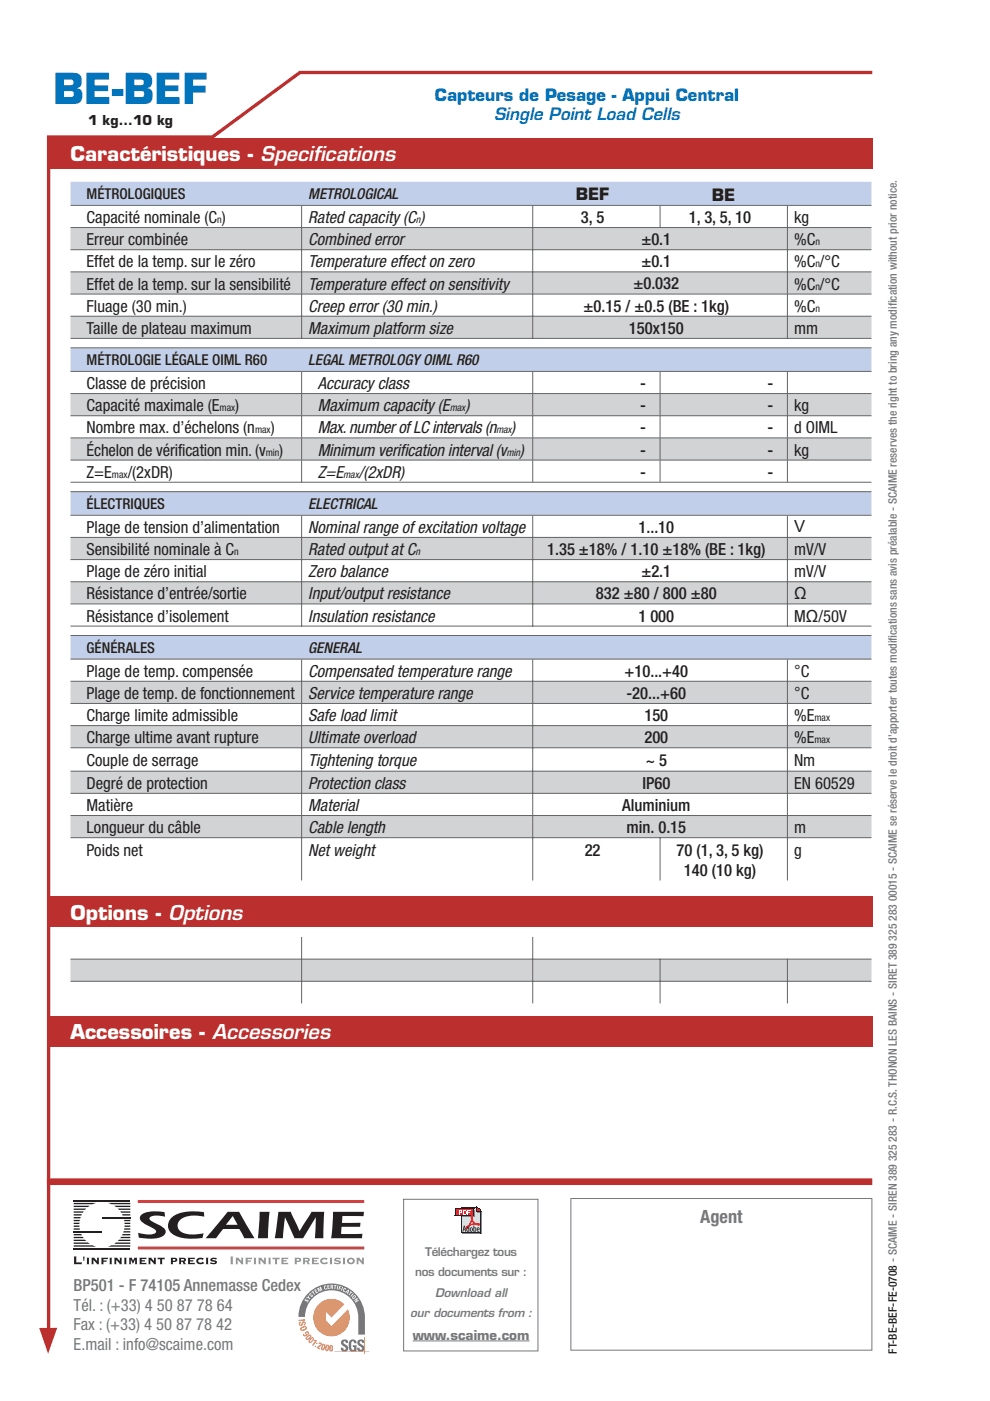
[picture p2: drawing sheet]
<svg xmlns="http://www.w3.org/2000/svg" width="210mm" height="297mm" viewBox="0 0 210 297" stroke-linecap="round" stroke-linejoin="round" font-family="sans-serif">
<path d="M8.3 281.6l3.8-.1-1.9 5.5z" fill="#bb302e"/>
<path d="M185 15.4h-121.4l-18.6 13.7h-34.7v253.3" fill="none" stroke="#bb302e" stroke-width=".71" stroke-linecap="butt"/>
<path d="M29.2 254.7h48M29.2 264.6h48" fill="none" stroke="#ef3e42" stroke-width=".21"/>
<path d="M29.2 254.7h48M29.2 264.6h48" fill="none" stroke="#ef3e42" stroke-width=".62" stroke-linecap="butt"/>
<path d="M15.6 254.6h12" fill="none" stroke="#231f20" stroke-width=".28"/>
<g fill="#231f20">
<path d="M15.6 255h4.8l-.8 .3h-4z"/>
<path d="M22.8 255h4.8v.3h-4z"/>
<path d="M15.6 255.6h3.4l-.4 .3h-3z"/>
<path d="M24.2 255.6h3.4v.3h-3z"/>
<path d="M25 256.2h2.6v.3h-2.4z"/>
<path d="M15.6 256.2h2.7l-.3 .3h-2.4z"/>
<path d="M15.6 256.8h2.2l-.2 .3h-2z"/>
<path d="M25.5 256.8h2.1v.3h-1.9z"/>
<path d="M15.6 257.4h1.8l-.2 .3h-1.6z"/>
<path d="M25.9 257.4h1.7v.3h-1.6z"/>
<path d="M26.1 258h1.5v.3h-1.4z"/>
<path d="M15.6 258h1.5l-.1 .3h-1.4z"/>
<path d="M15.6 258.6h1.3v.3h-1.3z"/>
<path d="M26.3 258.6h1.3v.3h-1.2z"/>
<path d="M15.6 259.2h1.2v.3h-1.2z"/>
<path d="M26.4 259.2h1.2v.3h-1.2z"/>
<path d="M26.4 259.8h1.2v.3h-1.2z"/>
<path d="M15.6 259.8h1.2v.3h-1.2z"/>
<path d="M26.4 260.4h1.2v.3h-1.3z"/>
<path d="M15.6 260.4h1.3v.3h-1.3z"/>
<path d="M26.2 261h1.4v.3h-1.5z"/>
<path d="M15.6 261h1.4l.1 .3h-1.5z"/>
<path d="M15.6 261.6h1.6l.2 .3h-1.8z"/>
<path d="M26 261.6h1.6v.3h-1.7z"/>
<path d="M15.6 262.2h2l.2 .3h-2.2z"/>
<path d="M25.7 262.2h1.9v.3h-2.1z"/>
<path d="M25.2 262.8h2.4v.3h-2.6z"/>
<path d="M15.6 262.8h2.4l.3 .3h-2.7z"/>
<path d="M24.2 263.7l.4-.3h3v.3z"/>
<path d="M15.6 263.4h3l.4 .3h-3.4z"/>
<path d="M22.8 264.3l.8-.3h4v.3z"/>
<path d="M15.6 264h4l.8 .3h-4.8z"/>
</g>
<path d="M15.6 264.8h12" fill="none" stroke="#231f20" stroke-width=".28"/>
<g fill="#231f20">
<path d="M30 257.5a6.6 6.6 0 0 1 4.4-.6l.5 .1 .1 1a4.4 4.4 0 0 0-3.3 .1v.3a2.86 2.86 0 0 0 1.7 1.2 2.09 2.09 0 0 1 1.7 1.8 2.18 2.18 0 0 1-2.2 1.2h-1.5l-2-.2-.1-1a5.1 5.1 0 0 0 3.7 0l.1-.3a2.88 2.88 0 0 0-1.7-1.2 2.5 2.5 0 0 1-1.8-1.6z"/>
<path d="M36.3 258.2a7.9 7.9 0 0 1 6-1.3l.9 .1 .1 1a7.2 7.2 0 0 0-4.9 .5 1.71 1.71 0 0 0-.7 1.9 1.71 1.71 0 0 0 1.7 1.2l1.4 .1 2.4-.2-.3 1a12.2 12.2 0 0 1-5.8-.5 2.24 2.24 0 0 1-.8-3.8z"/>
<path d="M55 256.9h2.1l-.3 5.6h-2.1z"/>
<path d="M59 256.9h2.7l1.8 4.1 2.5-4.1h2.7l-.1 5.6h-1.8l.2-4.4-2.7 4.4h-1.9l-2-4.4-.4 4.4h-1.7z"/>
<path d="M70.6 256.9h6.6l-.1 1-4.5-.1-.1 1.5 3.9-.1-.1 .9h-3.9l-.1 1.5h4.5v.9h-6.6z"/>
<path d="M48.3 256.9h2.4l3.3 5.6h-2.2l-1.1-1.9h-3.4l-1.5 1.9h-2.2zM49.4 257.8l-1.5 1.9h2.5z"/>
</g>
<path d="M21.6 258.2h6M15.6 261.2h6" fill="none" stroke="#231f20" stroke-width=".28"/>
<g fill="#231f20">
<path d="M15.6 266.4h.7l-.1 1.3 1.1-.1v.5l-1.7-.1z"/>
<path d="M17.6 266.5h.3l-.1 .9z"/>
<path d="M18.3 266.7h.7v1.3h-.7z"/>
<path d="M19.3 266.7h.8l-.1 .1 .6 .6-.1-.7h.5v1.3h-.5v-.1l-.7-.8 .1 .9h-.5z"/>
<path d="M21.4 266.7l1.5-.1v.4h-1v.2h.7v.4l-.7-.1 .1 .5h-.6z"/>
<path d="M23.2 266.7h.6v1.3h-.6z"/>
<path d="M24.2 266.7h.7v.1l.5 .6-.1-.7h.6v1.3h-.6v-.1l-.7-.8 .1 .9h-.5z"/>
<path d="M26.3 266.7h.6v1.3h-.6z"/>
<path d="M27.3 266.7h.7l.2 .6 .2-.6h.7v1.3h-.5l.1-.9-.5 .9-.5-.9 .1 .9h-.5z"/>
<path d="M29.5 266.7l1.5-.1v.4l-1-.1v.3l.7-.1v.4h-.7v.3l1-.1v.4l-1.5-.1z"/>
<path d="M31.4 266.7h.8l-.1 .1 .6 .6-.1-.7h.5v1.3h-.6l.1-.1-.7-.8 .1 .9h-.6z"/>
<path d="M33.4 266.6h1.5v.5l-.5-.1v1h-.5l.1-1-.6 .1z"/>
<path d="M39.8 266.7l1.5-.1v.4l-1-.1v.3l.7-.1v.4h-.7v.3l1-.1v.4l-1.5-.1z"/>
<path d="M41.9 266.8l.6-.2 .7 .1-.2 .5a.49 .49 0 0 0-.6-.2 .49 .49 0 0 0-.3 .6 .53 .53 0 0 0 .9-.1l.3 .4a1.58 1.58 0 0 1-1.6-.2l-.1-.3z"/>
<path d="M43.6 266.7h.6v1.3h-.6z"/>
<path d="M44.7 266.8l.6-.2 .7 .1-.2 .4-.6-.2-.2 .2 .1 .1a.7 .7 0 0 1 .9 .6l-.4 .2h-1l.1-.4a.64 .64 0 0 0 .9 0l-.9-.3-.1-.2z"/>
<path d="M36.7 266.9l.4 .1v.3h-.4zM36.2 266.7v1.3h.5v-.4a.67 .67 0 0 0 .9-.5l-.3-.4z"/>
<path d="M38.4 266.9l.6 .2-.2 .2h-.4zM37.9 266.7v1.3h.6l-.1-.5h.3l.1 .5h.7l-.4-.5a.43 .43 0 0 0 .3-.3 .43 .43 0 0 0-.2-.5z"/>
</g>
<g fill="#939598">
<path d="M48.8 266.4h.7v1.6h-.7z"/>
<path d="M49.9 266.7h.8l-.1 .1 .6 .6-.1-.7h.5v1.3h-.6l.1-.1-.7-.8 .1 .9h-.6z"/>
<path d="M52 266.7l1.4-.1v.4h-.9v.2h.7v.4l-.7-.1 .1 .5h-.6z"/>
<path d="M53.7 266.7h.7v1.3h-.7z"/>
<path d="M54.8 266.7h.7l-.1 .1 .6 .6-.1-.7h.6v1.3h-.6v-.1l-.7-.8 .1 .9h-.5z"/>
<path d="M56.9 266.7h.6v1.3h-.6z"/>
<path d="M57.8 266.6h1.5v.5l-.6-.1 .1 1h-.5v-1l-.5 .1z"/>
<path d="M59.6 266.7l1.5-.1v.4l-1-.1v.3l.7-.1v.4h-.7v.3l1-.1v.4l-1.5-.1z"/>
<path d="M66.1 266.7l1.5-.1v.4l-1-.1v.3l.6-.1v.4h-.6v.3l1-.1v.4l-1.5-.1z"/>
<path d="M68.2 266.8l.6-.2 .7 .1-.3 .5a.49 .49 0 0 0-.5-.2 .49 .49 0 0 0-.3 .6 .53 .53 0 0 0 .9-.1l.2 .4a1.58 1.58 0 0 1-1.5-.2l-.1-.3z"/>
<path d="M69.9 266.7h.6v1.3h-.6z"/>
<path d="M71 266.8l.5-.2 .8 .1-.2 .4-.6-.2-.2 .2 .1 .1a.7 .7 0 0 1 .8 .6l-.3 .2h-1.1l.1-.4a.64 .64 0 0 0 1 0l-.9-.3-.1-.2z"/>
<path d="M72.6 266.7h.6v1.3h-.6z"/>
<path d="M75.5 266.7h.8l-.1 .1 .6 .6-.1-.7h.5v1.3h-.5v-.1l-.7-.8 .1 .9h-.6z"/>
<path d="M62.9 266.9l.5 .1v.3h-.5zM62.5 266.7v1.3h.5l-.1-.4a.67 .67 0 0 0 1-.5l-.3-.4z"/>
<path d="M64.6 266.9l.7 .2-.2 .2h-.5zM64.2 266.7v1.3h.5l-.1-.5h.3l.2 .5h.6l-.4-.5a.43 .43 0 0 0 .4-.3 .43 .43 0 0 0-.2-.5z"/>
<path d="M74 267.4a.4 .4 0 0 1 .8 0 .4 .4 0 0 1-.8 0zM73.8 266.8a.74 .74 0 0 0 .1 1 .74 .74 0 0 0 1 0 .74 .74 0 0 0 .1-1 1.02 1.02 0 0 0-1.2 0z"/>
</g>
<g fill="#77787b">
<path d="M72.5 284.2a.77 .77 0 0 1 .8-.2 .77 .77 0 0 1 .5 .7h-.5l-.2-.3-.3 .1a.67 .67 0 0 0 .7 .7 .73 .73 0 0 1 .3 .7 .73 .73 0 0 1-.4 .6h-.7a.65 .65 0 0 1-.4-.8h.5l.1 .4 .2 .1 .2-.1a.7 .7 0 0 0-.6-.8 .75 .75 0 0 1-.2-1.1z"/>
<path d="M74.1 284.3a.81 .81 0 0 1 1-.3 .81 .81 0 0 1 .5 .8h-.5l-.1-.4h-.2a1.5 1.5 0 0 0-.2 1.8l.5-.1v-.5h-.3v-.4h.8v1.3h-1.1a1.74 1.74 0 0 1-.4-2.2z"/>
<path d="M75.9 284.2a.78 .78 0 0 1 .9-.2 .78 .78 0 0 1 .5 .7h-.5l-.3-.3-.2 .1a.6 .6 0 0 0 .6 .7 .73 .73 0 0 1 .4 .6 .73 .73 0 0 1-.5 .7h-.7a.65 .65 0 0 1-.4-.8h.5l.1 .4 .2 .1 .2-.1a.7 .7 0 0 0-.6-.8 .75 .75 0 0 1-.2-1.1z"/>
</g>
<path d="M70.9 286.5l7.4 .1z" fill="#f79239"/>
<path d="M77.3 283.5v3.6" fill="none" stroke="#f79239" stroke-width=".21"/>
<g fill="#f79239">
<path d="M67.5 276.6a3.8 3.8 0 0 1 5.5-.1l-2.7 2.8-1.2-1.2v1.9l1.2 1.2 3.5-3.6a3.9 3.9 0 0 1-1.4 5.1 3.9 3.9 0 0 1-5.2-.9 3.9 3.9 0 0 1 .3-5.2z"/>
<path d="M63.3 279.8l1.4-.1v.3l-1.4 .1z"/>
<path d="M63.5 280.3h.2l-.1 .6 .3-.2a.51 .51 0 0 1 .2-.4 .51 .51 0 0 1 .6 0l.1 .5-.1 .1-.2 .1v-.5l-.2 .1a.49 .49 0 0 1-.3 .5 .49 .49 0 0 1-.6-.1v-.5z"/>
<path d="M66.7 284.1l.5 .1-.8 1.2-.2-.2 .6-.9h-.3z"/>
<path d="M67.6 284.7a.39 .39 0 0 1 .5 0 .39 .39 0 0 1 .1 .4l-.8 .6 .5 .2-.1 .2-.7-.3 .9-.8-.1-.1-.1 .1-.3-.1z"/>
<path d="M63.9 281.7l.7-.3 .2 .1-.1 .2-.5 .2h-.2zM63.8 281.5a.51 .51 0 0 0 0 .6 .51 .51 0 0 0 .7 0 .52 .52 0 0 0 .5-.7 .52 .52 0 0 0-.8-.2z"/>
<path d="M65 282.7l.3-.2-.2 .3zM64.3 282.8a.45 .45 0 0 0 .3 .6 .45 .45 0 0 0 .5-.2 .48 .48 0 0 0 .4-.4 .48 .48 0 0 0-.2-.5l-.5 .2-.1 .3 .2 .2-.2 .1h-.2l-.1-.4z"/>
<path d="M65.1 283.6l.7-.4-.7 .7zM65 283.4l-.2 .2a.38 .38 0 0 0 .4 .5l.7-.5a.37 .37 0 0 0 0-.5 .37 .37 0 0 0-.5-.1z"/>
<path d="M66.1 283.8l.3 .1-.7 .6zM65.9 283.6l-.2 .3a.51 .51 0 0 0-.2 .8 .82 .82 0 0 0 1-1.1l-.2-.1z"/>
<path d="M67.2 284.7l.2 .1-.2 .2-.2-.1zM66.8 285.3l.2 .1-.1 .2-.2-.1z"/>
<path d="M68.6 285.1l.1 .2-.3 .8zM68.4 285l-.3 1a.37 .37 0 0 0 .6 .2l.3-1-.3-.3z"/>
<path d="M69.3 285.3l.2 .2-.2 .8zM69.1 285.2l-.1 1a.37 .37 0 0 0 .6 .1l.1-1-.2-.2z"/>
<path d="M70.1 285.4l.2 .1-.1 .9zM69.9 285.3v1.1a.37 .37 0 0 0 .6 0v-1.1l-.3-.1z"/>
</g>
<path d="M65 274.5a7.1 7.1 0 0 1 7.9-1.9 7.1 7.1 0 0 1 4.5 6.7v3.7h-1.4a10.8 10.8 0 0 0-.7-6.3 5.6 5.6 0 0 0-6.3-3 5.6 5.6 0 0 0-4.3 5.5h-1.4a7.1 7.1 0 0 1 1.7-4.7z" fill-rule="evenodd" fill="#77787b"/>
<g fill="#fff">
<path d="M64.8 275.4h.2l-.2 .3 .3-.1 .3 .1-.2 .4h-.2l.3-.2-.1-.1h-.6z"/>
<path d="M65.3 274.6l.5 .8-.1 .1-.8-.4 .1-.1 .4 .1-.2-.3z"/>
<path d="M65.7 274.3h.3l-.3 .2 .6 .1-.1 .3h-.3l.3-.1v-.1l-.6-.1z"/>
<path d="M66 274l.5-.4v.1l-.1 .2 .4 .5-.1 .1-.5-.5-.1 .1z"/>
<path d="M66.6 273.5l.4-.2 .1 .1-.3 .1 .2 .2 .2-.1v.1l-.2 .1 .1 .2 .3-.1 .1 .1-.4 .2z"/>
<path d="M67.3 273.1l.2-.1 .4 .5-.1-.6 .2-.1 .3 .8-.1 .1-.3-.6 .1 .6-.1 .1-.4-.6 .2 .7h-.1z"/>
<path d="M68.7 272.7l.4-.1 .1 .2h-.3v.4l.4-.1-.2 .3a.5 .5 0 0 1-.4-.7z"/>
<path d="M69.4 272.5l.4-.1 .1 .2h-.3v.2h.3v.1h-.3v.3l.3-.1v.2h-.4z"/>
<path d="M70.8 272.4l.6 .1v.1h-.2l-.1 .7h-.2l.1-.7h-.2z"/>
<path d="M71.6 272.5l.1 .1-.1 .8h-.2z"/>
<path d="M72 272.6l.4 .1v.2l-.3-.1v.2l.2 .1v.1l-.3-.1-.1 .4h-.2z"/>
<path d="M72.6 272.8l.1 .1-.3 .8-.1-.1z"/>
<path d="M72.9 273.2l.3-.1 .2 .2-.1 .1-.2-.2-.2 .5h.3l-.3 .2a.47 .47 0 0 1 0-.7z"/>
<path d="M74.3 273.7l.4 .4-.1 .1-.1-.1-.5 .5-.1-.1 .4-.5-.1-.2z"/>
<path d="M74.9 274.2l.1 .1-.6 .7-.1-.2z"/>
<path d="M75 275.7l.7-.5 .2 .2-.4 .5 .5-.3 .1 .1-.7 .5-.1-.2 .3-.6-.5 .4z"/>
<path d="M70.3 272.5l.1 .1-.1 .2zM70.1 272.4v.9h.2v-.4l.1 .1 .1 .3h.1l-.1-.4 .1-.4z"/>
<path d="M73.2 274l.6-.6 .2 .1-.2 .9-.2-.1 .1-.2zM73.8 273.6l-.2 .3 .1 .1z"/>
<path d="M75 274.9l.3-.1-.2 .3-.3 .1zM74.6 275a.4 .4 0 0 0 .8 0 .4 .4 0 0 0-.8 0z"/>
</g>
<path d="M85.4 254.3h28.7v32.1h-28.5v-32.1M121 254.1h63.9v32.2h-63.9zM87.5 284.3h24.8" fill="none" stroke="#77787b" stroke-width=".21"/>
<path d="M97.8 255.9h3.2v.9h1v4.6h-4.2z" fill-rule="evenodd" fill="#dbdde1"/>
<path d="M96.5 256.3h4v1.4h-4z" fill="#eb2d2e"/>
<g fill="#fff">
<path d="M97.3 256.6h.2v.9h-.2z"/>
<path d="M97.5 256.6h.4v.2h-.4z"/>
<path d="M98.2 256.6h.2v.9h-.2z"/>
<path d="M98.4 257.3h.4v.2h-.4z"/>
<path d="M98.8 256.8h.1v.5h-.1z"/>
<path d="M98.4 256.6h.4v.2h-.4z"/>
<path d="M99.1 256.6h.2v.5h-.2z"/>
<path d="M99.3 256.9h.4v.2h-.4z"/>
<path d="M99.1 257.1h.2v.4h-.2z"/>
<path d="M99.3 256.6h.6v.2h-.6z"/>
<path d="M97.9 256.8h.1v.1h-.1z"/>
<path d="M97.5 256.9h.4v.2h-.4z"/>
</g>
<path d="M101.1 256.9h.8v.2h-.8z" fill="#82898e"/>
<path d="M97.9 257.9h2.9M102.1 256.9v4.6M98 261.6h4.2" fill="none" stroke="#82898e" stroke-width=".21"/>
<path d="M100.6 256.6h.2v1.3h-.2z" fill="#82898e"/>
<g fill="#eb2d2e">
<path d="M101.1 256h.2v.8h-.2z"/>
<path d="M101.3 256.2h.2v.6h-.2z"/>
<path d="M101.5 256.4h.2v.4h-.2z"/>
<path d="M101.7 256.6h.2v.2h-.2z"/>
</g>
<path d="M97.7 255.9h.2v.3h-.2z" fill="#231f20"/>
<path d="M97.9 255.9h3.2" fill="none" stroke="#231f20" stroke-width=".21"/>
<g fill="#231f20">
<path d="M101 255.9h.1v1h-.1z"/>
<path d="M101.1 256.8h.9v.1h-.9z"/>
</g>
<path d="M97.8 257.7v3.6M102 256.9v4.6M97.7 261.4h4.2" fill="none" stroke="#231f20" stroke-width=".21"/>
<path d="M96.4 257.7h1.3v.2h-1.3z" fill="#231f20"/>
<path d="M97.9 257.8h2.7" fill="none" stroke="#231f20" stroke-width=".21"/>
<g fill="#231f20">
<path d="M96.4 257.5h.2v.2h-.2z"/>
<path d="M100.4 257.5h.2v.2h-.2z"/>
<path d="M96.4 257.3h.2v.2h-.2z"/>
<path d="M100.4 257.3h.2v.2h-.2z"/>
<path d="M96.4 257.1h.2v.2h-.2z"/>
<path d="M100.4 257.1h.2v.2h-.2z"/>
<path d="M96.4 256.9h.2v.2h-.2z"/>
<path d="M100.4 256.9h.2v.2h-.2z"/>
<path d="M96.4 256.8h.2v.1h-.2z"/>
<path d="M100.4 256.8h.2v.1h-.2z"/>
<path d="M96.4 256.6h.2v.2h-.2z"/>
<path d="M100.4 256.6h.2v.2h-.2z"/>
<path d="M96.4 256.4h.2v.2h-.2z"/>
<path d="M100.4 256.4h.2v.2h-.2z"/>
</g>
<path d="M96.4 256.3h4.2" fill="none" stroke="#231f20" stroke-width=".21"/>
<g fill="#231f20">
<path d="M101.9 256.6h.1v.2h-.1z"/>
<path d="M101.7 256.4h.2v.2h-.2z"/>
<path d="M101.5 256.2h.2v.2h-.2z"/>
<path d="M101.3 256h.2v.2h-.2z"/>
<path d="M101.1 255.9h.2v.1h-.2z"/>
</g>
<path d="M98.9 260.1l.4-.2-.5 .6z" fill-rule="evenodd" fill="#ed1b2d"/>
<path d="M98.9 260.1l.4-.2-.5 .6z" fill="none" stroke="#ed1b2d" stroke-width=".21"/>
<path d="M99.5 259.8a3.4 3.4 0 0 1 2.1-.3v.1a2.51 2.51 0 0 0-2.1 .2z" fill-rule="evenodd" fill="#ed1b2d"/>
<path d="M99.5 259.8a3.4 3.4 0 0 1 2.1-.3v.1a2.51 2.51 0 0 0-2.1 .2z" fill="none" stroke="#ed1b2d" stroke-width=".21"/>
<path d="M100 257.6h.1v.2l-.1-.2a1.67 1.67 0 0 0 1.6 2.1 1.61 1.61 0 0 1-1.6-2.1z" fill-rule="evenodd" fill="#ed1b2d"/>
<path d="M100 257.6h.1v.2l-.1-.2a1.67 1.67 0 0 0 1.6 2.1 1.61 1.61 0 0 1-1.6-2.1z" fill="none" stroke="#ed1b2d" stroke-width=".21"/>
<path d="M100.1 257.9a3.3 3.3 0 0 1-1.3 2.6 4 4 0 0 0 1.3-2.6z" fill-rule="evenodd" fill="#ed1b2d"/>
<path d="M100.1 257.9a3.3 3.3 0 0 1-1.3 2.6 4 4 0 0 0 1.3-2.6z" fill="none" stroke="#ed1b2d" stroke-width=".21"/>
<g fill="#231f20">
<path d="M98.3 259.9h.2l.3 1.3h-.2v-.4h-.3l-.1 .4h-.2zM98.4 260.1l-.1 .6h.2z" fill-rule="evenodd"/>
<path d="M99.3 259.8h.2v1.4l-.2-.1a.45 .45 0 0 1-.4-.4 .45 .45 0 0 1 .4-.5zM99.1 260.5l.1 .5 .1-.5-.1-.1z" fill-rule="evenodd"/>
<path d="M99.8 260.3h.3a.52 .52 0 0 1-.2 .9 .52 .52 0 0 1-.1-.9zM99.8 260.4v.6a.28 .28 0 0 0 .3-.3 .28 .28 0 0 0-.3-.3z" fill-rule="evenodd"/>
<path d="M100.4 259.8h.1v.5l.1-.1a.45 .45 0 0 1 .4 .5 .45 .45 0 0 1-.4 .4l-.2 .1zM100.6 260.4l.1 .6 .1-.3v-.2z" fill-rule="evenodd"/>
<path d="M101.2 260.3l.2-.1 .3 .2v.3h-.5l.2 .3h.2v.1l-.2 .1a.5 .5 0 0 1-.4-.4 .5 .5 0 0 1 .2-.5zM101.3 260.4l-.1 .2h.3v-.2z" fill-rule="evenodd"/>
</g>
<path d="M10 250.5h175" fill="none" stroke="#bb302e" stroke-width="1.4" stroke-linecap="butt"/>
<g fill="#bb302e">
<path d="M10 215.4h175v6.5h-175z"/>
<path d="M10 29.3h175v6.5h-175z"/>
<path d="M10 190h175v6.5h-175z"/>
</g>
<path d="M15 38.5h49v5h-49zM64 38.5h49v5h-49zM113 38.5h27v5h-27zM140 38.5h27v5h-27zM167 38.5h17.8v5h-17.8zM15 73.7h49v5h-49zM64 73.7h49v5h-49zM113 73.7h27v5h-27zM140 73.7h27v5h-27zM167 73.7h17.8v5h-17.8zM15 104.2h49v5h-49zM64 104.2h49v5h-49zM113 104.2h27v5h-27zM140 104.2h27v5h-27zM167 104.2h17.8v5h-17.8zM15 134.7h49v5h-49zM64 134.7h49v5h-49zM113 134.7h27v5h-27zM140 134.7h27v5h-27zM167 134.7h17.8v5h-17.8z" fill="#c1cfeb"/>
<path d="M15 48.2h49v4.7h-49zM64 48.2h49v4.7h-49zM113 48.2h54v4.7h-54zM167 48.2h17.8v4.7h-17.8zM15 57.6h49v4.7h-49zM64 57.6h49v4.7h-49zM113 57.6h54v4.7h-54zM167 57.6h17.8v4.7h-17.8zM15 67h49v4.7h-49zM64 67h49v4.7h-49zM113 67h54v4.7h-54zM167 67h17.8v4.7h-17.8zM15 83.4h49v4.7h-49zM64 83.4h49v4.7h-49zM113 83.4h27v4.7h-27zM140 83.4h27v4.7h-27zM167 83.4h17.8v4.7h-17.8zM15 92.8h49v4.7h-49zM64 92.8h49v4.7h-49zM113 92.8h27v4.7h-27zM140 92.8h27v4.7h-27zM167 92.8h17.8v4.7h-17.8zM15 113.9h49v4.7h-49zM64 113.9h49v4.7h-49zM113 113.9h54v4.7h-54zM167 113.9h17.8v4.7h-17.8zM15 123.3h49v4.7h-49zM64 123.3h49v4.7h-49zM113 123.3h54v4.7h-54zM167 123.3h17.8v4.7h-17.8zM15 144.4h49v4.7h-49zM64 144.4h49v4.7h-49zM113 144.4h54v4.7h-54zM167 144.4h17.8v4.7h-17.8zM15 153.8h49v4.7h-49zM64 153.8h49v4.7h-49zM113 153.8h54v4.7h-54zM167 153.8h17.8v4.7h-17.8zM15 163.5h49v4.7h-49zM64 163.5h49v4.7h-49zM113 163.5h54v4.7h-54zM167 163.5h17.8v4.7h-17.8zM15 172.9h49v4.7h-49zM64 172.9h49v4.7h-49zM113 172.9h54v4.7h-54zM167 172.9h17.8v4.7h-17.8z" fill="#d1d3d4"/>
<path d="M15 71.7h49v2h-49zM64 71.7h49v2h-49zM113 71.7h27v2h-27zM140 71.7h27v2h-27zM167 71.7h17.8v2h-17.8zM15 132.7h49v2h-49zM64 132.7h49v2h-49zM113 132.7h27v2h-27zM140 132.7h27v2h-27zM167 132.7h17.8v2h-17.8zM15 177.6h49v9.1h-49zM64 177.6h49v9.1h-49zM113 177.6h27v9.1h-27zM140 177.6h27v9.1h-27zM167 177.6h17.8v9.1h-17.8z" fill="#fff"/>
<g fill="none" stroke="#636466" stroke-width=".21">
<path d="M15 43.5h169.8M15 48.2h169.8M15 52.9h169.8M15 57.6h169.8M64 43.6v4.6M64 48.3v4.6M64 53v4.6M64 57.7v4.6M113 43.6v4.6M113 48.3v4.6M113 53v4.6M113 57.7v4.6"/>
<path d="M140 43.6v4.7M167 43.6v4.6M167 48.3v4.6M167 53v4.6M167 57.7v4.6M15 62.3h169.8M15 67h169.8M15 71.7h169.8M15 73.7h169.8M15 78.7h169.8M64 62.4v4.6M64 67.1v4.7"/>
<path d="M64 78.8v4.6M113 62.4v4.6M113 67.1v4.7M113 78.8v4.6M140 78.8v4.6M167 62.4v4.6M167 67.1v4.7M167 78.8v4.6M15 83.4h169.8M15 88.1h169.8M15 92.8h169.8M15 97.5h169.8"/>
<path d="M64 83.5v4.6M64 88.2v4.6M64 92.9v4.6M64 97.6v4.7M113 83.5v4.6M113 88.2v4.6M113 92.9v4.6M113 97.6v4.6M140 83.5v4.6M140 88.2v4.6M140 92.9v4.6M140 97.6v4.6"/>
<path d="M167 83.5v4.6M167 88.2v4.6M167 92.9v4.6M167 97.6v4.6M15 102.2h169.8M15 104.2h169.8M15 113.9h169.8M15 118.6h169.8M15 109.2h169.8M64 109.3v4.6M64 114v4.6M64 118.7v4.6"/>
<path d="M113 109.3v4.6M113 114v4.6M113 118.7v4.6M167 109.3v4.6M167 114v4.6M167 118.7v4.6M15 123.3h169.8M15 128h169.8M15 132.7h169.8M15 134.7h169.8M15 139.7h169.8M64 123.4v4.6"/>
<path d="M64 128.1v4.7M64 139.8v4.6M113 123.4v4.6M113 128.1v4.7M113 139.8v4.6M167 123.4v4.6M167 128.1v4.7M167 139.8v4.6M15 144.4h169.8M15 149.1h169.8M15 153.8h169.8M15 158.5h169.8"/>
<path d="M64 144.5v4.6M64 149.2v4.6M64 153.9v4.6M64 158.6v4.9M113 144.5v4.6M113 149.2v4.6M113 153.9v4.6M113 158.6v4.9M167 144.5v4.6M167 149.2v4.6M167 153.9v4.6M167 158.6v4.9"/>
<path d="M15 177.6h169.8M15 163.5h169.8M15 168.2h169.8M15 172.9h169.8M64 163.6v4.6M64 168.3v4.6M64 173v4.6M64 177.7v9M113 163.6v4.6M113 168.3v4.6M113 173v4.6M113 177.7v9"/>
<path d="M140 177.6v9.1M167 163.6v4.6M167 168.3v4.6M167 173v4.6M167 177.7v9"/>
</g>
<path d="M15 203.4h49v4.7h-49zM64 203.4h49v4.7h-49zM113 203.4h27v4.7h-27zM140 203.4h27v4.7h-27zM167 203.4h17.8v4.7h-17.8z" fill="#d1d3d4"/>
<path d="M64 198.7v4.6M113 198.7v4.6M15 203.4h169.8M15 208.1h169.8M64 203.4v4.6M64 208.1v4.7M113 203.4v4.6M113 208.1v4.7M140 203.3v4.7M140 208.1v4.7M167 203.3v4.7M167 208.1v4.7" fill="none" stroke="#636466" stroke-width=".21"/>
<text font-size="8.8" fill="#0074bc" x="11.3" y="22.1">BE-BEF</text>
<g font-size="4.2" fill="#fff">
<text x="15" y="34.2">Caractéristiques - Specifcations</text>
<text x="66.4" y="34.2">i</text>
<text x="15" y="195">Options - Options</text>
<text x="15" y="220.3">Accessoires - Accessories</text>
</g>
<text font-size="3.9" fill="#77787b" x="148.5" y="259.2">Agent</text>
<g font-size="3.5" fill="#0074bc">
<text x="92.2" y="21.3">Capteurs de Pesage - Appui Central</text>
<text x="104.8" y="25.5">Single Point Load Cells</text>
</g>
<g font-size="3.5" fill="#231f20">
<text x="18.4" y="47.3">Capacité nominale (C )</text>
<text x="65.4" y="47.3">Rated capacity (C )</text>
<text x="122.1" y="42.5">BEF</text>
<text x="123.2" y="47.3">3, 5</text>
<text x="146.1" y="47.3">1, 3, 5, 10</text>
<text x="151" y="42.7">BE</text>
<text x="168.4" y="47.3">kg</text>
<text x="18.4" y="52">Erreur combinée</text>
<text x="65.4" y="52">Combined error</text>
<text x="136" y="52">±0.1</text>
<text x="168.4" y="52">%C</text>
<text x="18.4" y="56.7">Effet de la temp. sur le zéro</text>
<text x="65.4" y="56.7">Temperature effect on zero</text>
<text x="136" y="56.7">±0.1</text>
<text x="168.4" y="56.7">%C /°C</text>
<text x="18.4" y="61.4">Effet de la temp. sur la sensibilité</text>
<text x="65.4" y="61.4">Temperature effect on sensitivity</text>
<text x="134.3" y="61.4">±0.032</text>
<text x="168.4" y="61.4">%C /°C</text>
<text x="18.4" y="70.8">Taille de plateau maximum</text>
<text x="18.4" y="66.1">Fluage (30 min.)</text>
<text x="65.4" y="66.1">Creep error (30 min.)</text>
<text x="65.4" y="70.8">Maximum platform size</text>
<text x="123.7" y="66.1">±0.15 / ±0.5 (BE : 1kg)</text>
<text x="133.3" y="70.8">150x150</text>
<text x="168.4" y="66.1">%C</text>
<text x="168.4" y="70.8">mm</text>
<text x="18.4" y="82.5">Classe de précision</text>
<text x="67.4" y="82.5">Accuracy class</text>
<text x="135.7" y="82.5">-</text>
<text x="162.7" y="82.5">-</text>
<text x="18.4" y="87.2">Capacité maximale (E</text>
<text x="49.9" y="87.2">)</text>
<text x="67.4" y="87.2">Maximum capacity (E</text>
<text x="98.7" y="87.2">)</text>
<text x="135.7" y="87.2">-</text>
<text x="162.7" y="87.2">-</text>
<text x="168.4" y="87.2">kg</text>
<text x="18.4" y="91.9">Nombre max. d’échelons (n</text>
<text x="57.4" y="91.9">)</text>
<text x="67.4" y="91.9">Max. number of LC intervals (n</text>
<text x="108.4" y="91.9">)</text>
<text x="135.7" y="91.9">-</text>
<text x="162.7" y="91.9">-</text>
<text x="168.4" y="91.9">d OIML</text>
<text x="18.4" y="96.6">Échelon de vérification min. (v</text>
<text x="18.4" y="101.3">Z=E</text>
<text x="27.1" y="101.3">/(2xDR)</text>
<text x="59.2" y="96.6">)</text>
<text x="67.4" y="101.3">Z=E</text>
<text x="67.4" y="96.6">Minimum verif</text>
<text x="76.1" y="101.3">/(2xDR)</text>
<text x="84.8" y="96.6">i cation interval (v</text>
<text x="110.2" y="96.6">)</text>
<text x="135.7" y="96.6">-</text>
<text x="135.7" y="101.3">-</text>
<text x="162.7" y="96.6">-</text>
<text x="162.7" y="101.3">-</text>
<text x="168.4" y="96.6">kg</text>
<text x="18.4" y="113">Plage de tension d’alimentation</text>
<text x="65.4" y="113">Nominal range of excitation voltage</text>
<text x="135.3" y="113">1...10</text>
<text x="168.4" y="112.9">V</text>
<text x="18.4" y="117.7">Sensibilité nominale à C</text>
<text x="65.4" y="117.7">Rated output at C</text>
<text x="116" y="117.7">1.35 ±18% / 1.10 ±18% (BE : 1kg)</text>
<text x="168.4" y="117.7">mV/V</text>
<text x="18.4" y="122.4">Plage de zéro initial</text>
<text x="65.4" y="122.4">Zero balance</text>
<text x="136" y="122.4">±2.1</text>
<text x="168.4" y="122.4">mV/V</text>
<text x="18.4" y="127.1">Résistance d’entrée/sortie</text>
<text x="18.4" y="131.8">Résistance d’isolement</text>
<text x="65.4" y="127.1">Input/output resistance</text>
<text x="65.4" y="131.8">Insulation resistance</text>
<text x="126.4" y="127.1">832 ±80 / 800 ±80</text>
<text x="135.3" y="131.8">1 000</text>
<text x="168.4" y="127">Ω</text>
<text x="168.4" y="131.8">MΩ/50V</text>
<text x="18.4" y="143.5">Plage de temp. compensée</text>
<text x="65.4" y="143.5">Compensated temperature range</text>
<text x="132.4" y="143.5">+10...+40</text>
<text x="168.4" y="143.5">°C</text>
<text x="18.4" y="148.2">Plage de temp. de fonctionnement</text>
<text x="65.4" y="148.2">Service temperature range</text>
<text x="132.8" y="148.2">-20...+60</text>
<text x="168.4" y="148.2">°C</text>
<text x="18.4" y="152.9">Charge limite admissible</text>
<text x="65.4" y="152.9">Safe load limit</text>
<text x="136.6" y="152.9">150</text>
<text x="168.4" y="152.9">%E</text>
<text x="18.4" y="157.6">Charge ultime avant rupture</text>
<text x="65.4" y="157.6">Ultimate overload</text>
<text x="136.6" y="157.6">200</text>
<text x="168.4" y="157.6">%E</text>
<text x="18.4" y="162.4">Couple de serrage</text>
<text x="18.4" y="167.2">Degré de protection</text>
<text x="65.4" y="162.4">Tightening torque</text>
<text x="65.4" y="167.2">Protection class</text>
<text x="136.2" y="167.2">IP60</text>
<text x="136.8" y="162.4">~ 5</text>
<text x="168.4" y="162.4">Nm</text>
<text x="168.4" y="167.2">EN 60529</text>
<text x="18.4" y="171.9">Matière</text>
<text x="65.4" y="171.9">Material</text>
<text x="131.9" y="171.9">Aluminium</text>
<text x="18.4" y="176.6">Longueur du câble</text>
<text x="65.4" y="176.6">Cable length</text>
<text x="132.8" y="176.6">min. 0.15</text>
<text x="168.4" y="176.6">m</text>
<text x="18.4" y="181.4">Poids net</text>
<text x="65.4" y="181.4">Net weight</text>
<text x="124" y="181.4">22</text>
<text x="143.4" y="181.4">70 (1, 3, 5 kg)</text>
<text x="145" y="185.6">140 (10 kg)</text>
<text x="168.4" y="181.4">g</text>
</g>
<g font-size="3.5" fill="#77787b">
<text x="15.6" y="273.6">BP501 - F 74105 Annemasse Cedex</text>
<text x="15.6" y="277.9">Tél. : (+33) 4 50 87 78 64</text>
<text x="15.6" y="282.1">Fax : (+33) 4 50 87 78 42</text>
<text x="15.6" y="286.3">E.mail : info@scaime.com</text>
</g>
<g font-size="3.2" fill="#231f20">
<text x="18.4" y="42.3">MÉTROLOGIQUES</text>
<text x="65.4" y="42.3">METROLOGICAL</text>
<text x="18.4" y="77.5">MÉTROLOGIE LÉGALE OIML R60</text>
<text x="65.4" y="77.5">LEGAL METROLOGY OIML R60</text>
<text x="18.4" y="108">ÉLECTRIQUES</text>
<text x="65.4" y="108">ELECTRICAL</text>
<text x="18.4" y="138.5">GÉNÉRALES</text>
<text x="65.4" y="138.5">GENERAL</text>
</g>
<text font-size="2.8" fill="#231f20" x="18.7" y="26.4">1 kg...10 kg</text>
<text font-size="2.8" fill="#77787b" x="87.5" y="284">www.scaime.com</text>
<g font-size="2.5" fill="#77787b">
<text x="190.1" y="65" transform="rotate(-90 190.1 65)">i cation without prior notice.</text>
<text x="190.1" y="135.8" transform="rotate(-90 190.1 135.8)">i cations sans avis préalable - SCAIME reserves the right to bring any modif</text>
<text x="90.1" y="266.2">Téléchargez tous</text>
<text x="88" y="270.6">nos documents sur :</text>
<text x="92.3" y="274.9">Download all</text>
<text x="87" y="279.2">our documents from :</text>
</g>
<text font-size="2.5" fill="#231f20" x="190.1" y="287" transform="rotate(-90 190.1 287)">FT-BE-BEF-FE-0708 - SCAIME - SIREN 389 325 283 - R.C.S. THONON LES BAINS - SIRET 389 325 283 00015 - SCAIME se réserve le droit d’apporter toutes modif</text>
<g font-size="2.1" fill="#231f20">
<text x="46" y="47.3">n</text>
<text x="88.2" y="47.3">n</text>
<text x="172.9" y="52">n</text>
<text x="172.9" y="56.7">n</text>
<text x="172.9" y="61.4">n</text>
<text x="172.9" y="66.1">n</text>
<text x="46.5" y="87.2">max</text>
<text x="95.3" y="87.2">max</text>
<text x="54.1" y="91.9">max</text>
<text x="105.2" y="91.9">max</text>
<text x="23.7" y="101.3">max</text>
<text x="56.3" y="96.6">min</text>
<text x="72.7" y="101.3">max</text>
<text x="107.4" y="96.6">min</text>
<text x="49.6" y="117.7">n</text>
<text x="88.1" y="117.7">n</text>
<text x="172.7" y="152.9">max</text>
<text x="172.7" y="157.6">max</text>
</g>
</svg>
